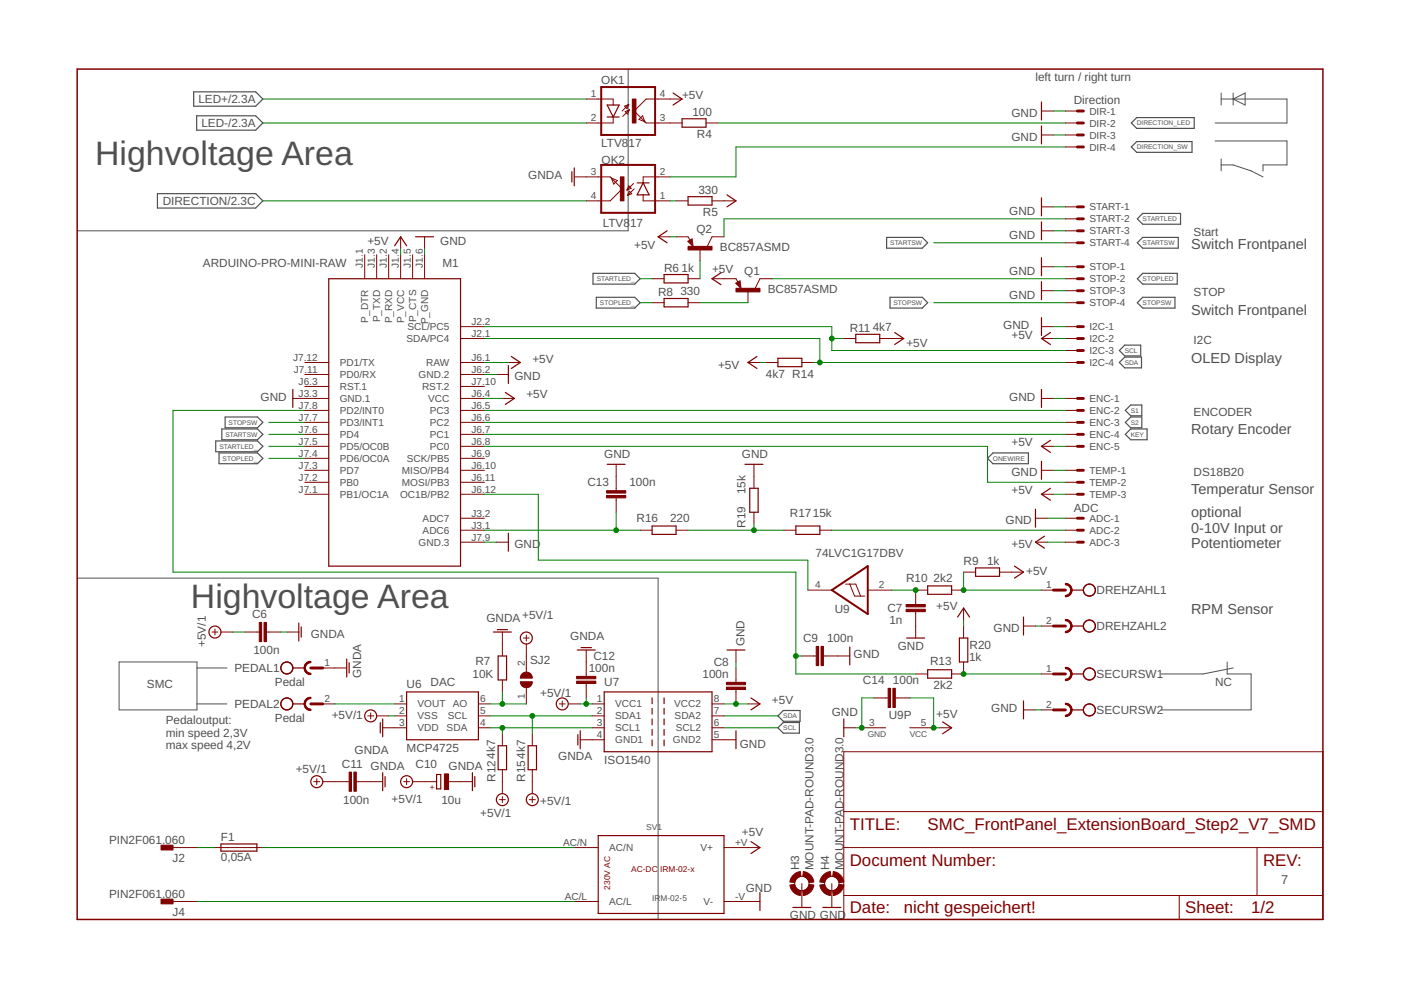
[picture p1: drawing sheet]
<svg xmlns="http://www.w3.org/2000/svg" width="297mm" height="210mm" viewBox="0 0 297 210" stroke-linecap="round" stroke-linejoin="round" font-family="sans-serif">
<g fill="none" stroke="#505050" stroke-width=".21">
<path d="M133.2 14.6v34.3h-116.8M258.9 19.7v2.6M261.5 19.7v2.6M257.6 29.9h15.3v5.1h-5.1v1.2M258.9 21h14v5.1h-15.3M258.9 35h2.6l3.8 1.2 2.5 1.3M258.9 33.7v2.5M261.5 21l2.5-1.3v2.6zM16.4 122.6h123.1v72.3h-1.2M25.3 140.4h16.5v10.1h-16.5zM41.8 149.2h6.3M41.8 141.6h6.3"/>
<path d="M260.2 140.4v2.5h5.1v7.6h-19.1M261.5 141.6l-6.4 1.3h-8.9"/>
</g>
<g fill="none" stroke="#505050" stroke-width=".25">
<path d="M41.1 19.5h13.1l1.5 1.5-1.5 1.5h-13.1zM41.7 24.6h12.5l1.5 1.5-1.5 1.5h-12.5zM239.9 26.1l1.1-1.2h12.2v2.3h-12.2zM239.9 31.2l1.1-1.2h11.7v2.3h-11.7zM33.4 41.1h20.8l1.5 1.5-1.5 1.5h-20.8zM125.7 58h8.9l1.1 1.1-1.1 1.1h-8.9zM188 50.3h7.5l1.2 1.2-1.2 1.1h-7.5zM241.1 46.4l1.2-1.1h8v2.2h-8zM241.1 51.5l1.2-1.2h7.5v2.3h-7.5zM241.1 59.1l1.2-1.1h7.3v2.2h-7.3zM126.4 63h8.2l1.1 1.2-1.1 1.1h-8.2zM188.7 63h6.8l1.2 1.2-1.2 1.1h-6.8z"/>
<path d="M237.3 74.3l1.2-1.1h3.4v2.3h-3.4zM237.3 76.9l1.2-1.2h3.5v2.3h-3.5zM241.1 64.2l1.2-1.2h6.8v2.3h-6.8zM45.7 93.5h8.9l1.1 1.1-1.1 1.2h-8.9zM46.4 96h8.2l1.1 1.2-1.1 1.1h-8.2zM47 91h7.6l1.1 1.1-1.1 1.1h-7.6zM47.7 88.4h6.9l1.1 1.2-1.1 1.1h-6.9zM209.4 97.2l1.1-1.2h7.5v2.3h-7.5zM238.6 89.6l1.1-1.2h2.4v2.3h-2.4zM238.6 87l1.1-1.1h2.4v2.3h-2.4zM238.6 92.1l1.1-1.1h3.5v2.2h-3.5zM164.9 154.3l1.2-1.1h3.4v2.2h-3.4z"/>
<path d="M164.9 151.8l1.2-1.2h3.5v2.3h-3.5z"/>
</g>
<path d="M16.4 14.6h264.1v180.3h-264.1z" fill="none" stroke="#800000" stroke-width=".32"/>
<g fill="none" stroke="#800000" stroke-width=".21">
<path d="M121.8 37.5h7.6l2.5 2.5-2.5 2.6h-5.1M124.3 21h5.7v1.3M129.6 37.8l1.3 .5-.8 .7zM130 24.8v1.3h-5.7M132.4 22.5l.9-.4-.4 .9zM132.5 23.7l.9-.4-.3 .9zM133.3 22.1l-1.4 1.4M133.3 39.4l.5 .5-.9 .4zM133.4 23.3l-1.4 1.4M134.3 38.9l-1.4 1.4M135.5 25.3l.7-.7 .5 1.2zM142.1 37.5h-5.7v1.3"/>
<path d="M144.6 21h-7.6l-2.5 2.5 2.5 2.6h7.6M149.7 26.1h2.5M220.8 23.5h2.6M220.8 28.6h2.6M225.9 26.1h2.5M225.9 23.5h2.5M225.9 28.6h2.5M225.9 31.2h2.5M77.3 54v5.1M79.9 54v5.1M82.4 54v5.1M84.9 50.2v2.5"/>
<path d="M84.9 54v5.1M87.5 54v5.1M90 50.2v2.5M90 54v5.1M133.4 40.6l.5 .5-.8 .3zM134.5 40l-1.4 1.4M136.4 41.3v1.3h5.7M138.3 59.1h2.5M139.5 50.2h2.6M143.3 42.6h2.6M143.3 50.2h2.6l.4 .7M145.8 51.2l.9-.5 .2 1.5z"/>
<path d="M145.9 59.1h2.5M148.4 52.7v2.6M151 42.6h5M151 59.1h5l.5 .7M153.5 50.2h-2.5l-1.1 2M163.7 59.1h-2.6l-1 2M220.8 43.9h2.6M220.8 48.9h2.6M220.8 56.6h2.6M225.9 43.9h2.5M225.9 59.1h2.5M225.9 48.9h2.5"/>
<path d="M225.9 46.4h2.5M225.9 51.5h2.5M225.9 56.6h2.5M64.6 76.9h5.1M64.6 79.4h5.1M97.6 76.9h5.1M97.6 71.8h5.1M97.6 69.3h5.1M97.6 79.4h5.1M105.2 79.4h2.6M107.8 76.9h2.5M138.3 64.2h2.5"/>
<path d="M145.9 64.2h2.5M156 60l.9-.5 .2 1.6zM158.6 76.9h2.5M158.6 61.6v2.6M162.4 76.9h2.5M170 76.9h2.6M178.9 71.8h2.5M186.5 71.8h5.1M220.8 71.8h2.6M220.8 69.3h2.6M220.8 61.6h2.6M225.9 76.9h2.5"/>
<path d="M225.9 71.8h2.5M225.9 69.3h2.5M225.9 64.2h2.5M225.9 74.3h2.5M225.9 61.6h2.5M62.1 84.5h7.6M64.6 87h5.1M64.6 89.6h5.1M64.6 92.1h5.1M64.6 94.6h5.1M64.6 99.7h5.1M64.6 81.9h5.1"/>
<path d="M64.6 97.2h5.1M97.6 84.5h5.1M97.6 87h5.1M97.6 89.6h5.1M97.6 92.1h5.1M97.6 94.6h5.1M97.6 99.7h5.1M97.6 81.9h5.1M97.6 97.2h5.1M106.5 84.5h2.6M130.6 98.4v5.6M159.9 98.4v5.1"/>
<path d="M220.8 84.5h2.6M220.8 94.6h2.6M220.8 99.7h2.6M225.9 84.5h2.5M225.9 87h2.5M225.9 89.6h2.5M225.9 92.1h2.5M225.9 94.6h2.5M225.9 99.7h2.5M64.6 102.3h5.1M64.6 104.8h5.1M97.6 102.3h5.1"/>
<path d="M97.6 104.8h5.1M97.6 109.9h5.1M97.6 112.4h5.1M97.6 115h5.1M105.2 115h2.6M130.6 105.6v3M135.7 112.4h2.6M143.3 112.4h2.6M159.9 108.6v2.5M166.2 112.4h2.5M173.8 112.4h2.6M219.5 109.9h2.6"/>
<path d="M219.5 115h2.6M220.8 104.8h2.6M225.9 102.3h2.5M225.9 104.8h2.5M225.9 109.9h2.5M225.9 112.4h2.5M225.9 115h2.5M44.9 134h1.3M45.6 133.4v1.2M46.8 134h2.6M51.9 134h3.1M56.5 134h3"/>
<path d="M60.8 134h2.6M106.5 134v5.1M111 135.3h1.2M111.6 134.6v1.3M111.6 136.5v6M124.3 137.8v5.6M156 137.8v2.6M170 139.1h3.1M171.3 125.1h5.1M174.6 139.1h5.6M179.3 123.8h2.1l1.1 2.6M180.2 123.8l1 2.6h2.1"/>
<path d="M184 125.1h5.1M194.1 129.7v5.6M196.7 125.1h-2.6v3.1M201.8 125.1h2.5M204.3 128.9v2.6M204.3 132.7v2.6M204.3 121.3h2.5M211.9 121.3h5.1M217 132.7h2.5M220.8 125.1h2.6M220.8 132.7h2.6M68.4 149.2h2.6"/>
<path d="M68.4 141.6h5.1M78 151.8h1.2M78.6 151.2v1.2M79.9 151.8h2.5M81.1 154.3h5.1M83.7 149.2h2.5M83.7 151.8h2.5M101.4 149.2h2.6M101.4 151.8h2.6M101.4 154.3h2.6M106.5 144.2v2.5M106.5 155.6v2.5"/>
<path d="M111.6 145.8v3.4M112.9 155.6v2.5M118.6 149.2h1.2M119.2 148.6v1.3M120.5 149.2h2.5M123 156.8h5.1M124.3 144.9v3.1M125.6 149.2h2.5M125.6 151.8h2.5M125.6 154.3h2.5M151 149.2h2.5M151 156.8h5"/>
<path d="M151 151.8h2.5M151 154.3h2.5M156 141.6v3.1M156 146.2v3M158.6 149.2h2.5M178.9 159.4h101.6v35.5h-101.6zM178.9 154.3h2.5M182.7 154.3h5.1M185.3 148h3M189.8 148h3.1M192.9 154.3h5.1M194.1 142.9h2.6"/>
<path d="M199.2 154.3h2.6M204.3 140.4v2.5h-2.5M217 150.5h2.5M220.8 150.5h2.6M220.8 142.9h2.6M36.7 179.7h5.1M45.6 179.7h10.1M66.5 165.7h1.3M67.2 165.1v1.3M68.4 165.7h5.6M75.5 165.7h5.6M85.6 165.7h1.2"/>
<path d="M86.2 165.1v1.3M87.5 165.7h5.1M95.1 165.7h5.1M105.9 169.5h1.2M106.5 163.2v5.1M106.5 168.9v1.3M112.2 169.5h1.3M112.9 163.2v5.1M112.9 168.9v1.3M121.8 179.7h5M153.5 179.7h7.6M178.9 179.7h101.6"/>
<path d="M178.9 172.1h101.6M266.5 179.7v10.2M36.7 191.1h5.1M121.8 191.1h5M153.5 191.1h7.6M170 187.3v5.1M176.4 187.3v5.1M178.9 189.9h101.6M250 189.9v5"/>
<circle cx="170" cy="187.3" r="1.52"/>
<circle cx="176.4" cy="187.3" r="1.52"/>
</g>
<g fill="none" stroke="#800000" stroke-width=".25">
<path d="M142.7 19.7l1.9 1.3-1.9 1.3M121.2 36.4v2.2M121.8 35.6v3.8M128.7 22.3h2.6l-1.3 2.5zM128.7 24.8h2.6M135.1 38.8h2.5M136.4 38.8l1.2 2.5h-2.5zM144.6 25.2h5.1v1.8h-5.1zM220.8 21.6v3.8M220.8 26.7v3.8M69.7 59.1h27.9v60.9h-27.9zM83.7 52.1l1.2-1.9 1.3 1.9"/>
<path d="M88.1 50.2h3.8M140.8 58.2h5.1v1.8h-5.1zM141.4 48.9l-1.9 1.3 1.9 1.3M145.9 41.7h5.1v1.8h-5.1zM146.6 50.8l-.6 .4 .8 .8-.2-1-.3 .2 .2 .4v-.4M152.9 57.8l-1.9 1.3 1.9 1.3M154.1 41.3l1.9 1.3-1.9 1.3M156.8 59.7l-.6 .4 .7 .8-.1-1-.4 .2 .3 .4v-.4M220.8 42v3.8M220.8 47v3.8M220.8 54.7v3.8M220.8 59.7v3.8"/>
<path d="M107.8 77.5v3.8M108.4 75.6l1.9 1.3-1.9 1.2M140.8 63.3h5.1v1.8h-5.1zM160.5 75.6l-1.9 1.3 1.9 1.2M164.9 76h5.1v1.7h-5.1zM181.4 70.9h5.1v1.8h-5.1zM189.7 70.5l1.9 1.3-1.9 1.2M220.8 67.4v3.7M222.7 70.5l-1.9 1.3 1.9 1.2M62.1 82.6v3.8M107.1 83.2l2 1.3-2 1.2M128.7 98.4h3.8"/>
<path d="M157.9 98.4h3.9M220.8 82.6v3.8M220.8 97.8v3.8M222.7 93.4l-1.9 1.2 1.9 1.3M107.8 113.1v3.8M138.3 111.5h5v1.8h-5zM159 103.5h1.7v5.1h-1.7zM168.7 111.5h5.1v1.8h-5.1zM219.5 108v3.8M221.4 113.7l-1.9 1.3 1.9 1.2M222.7 103.5l-1.9 1.3 1.9 1.3M63.4 132.1v3.8"/>
<path d="M63.9 132.9v2.2M73.5 139.7v3.8M104.6 134h3.8M105.4 133.5h2.2M105.6 139.1h1.8v5.1h-1.8zM122.4 137.8h3.8M123.2 137.3h2.2M154.1 137.8h3.8M180.2 137.2v3.8M192.2 135.3h3.8M196.7 124.2h5.1v1.8h-5.1zM203 130.8l1.3-1.9 1.3 1.9"/>
<path d="M203.4 135.3h1.8v5.1h-1.8zM206.8 120.4h5.1v1.8h-5.1zM215.1 120l1.9 1.3-1.9 1.3M217 130.8v3.8M227.2 125.1h2.5M227.2 132.7h2.5M62.1 141.6h2.5M62.1 149.2h2.5M74 140.5v2.2M80.6 153.2v2.2M81.1 152.4v3.8M86.2 146.7h15.2v10.1h-15.2z"/>
<path d="M105.6 158.1h1.8v5.1h-1.8zM112 158.1h1.7v5.1h-1.7zM122.5 155.8v2.1M123 154.9v3.8M128.1 146.7h22.9v12.7h-22.9zM138.3 148v1.2M138.3 150.2v1.2M138.3 152.4v1.3M138.3 154.7v1.2M138.3 156.9v1.2M140.8 148v1.2M140.8 150.2v1.2"/>
<path d="M140.8 152.4v1.3M140.8 154.7v1.2M140.8 156.9v1.2M156 154.9v3.8M159.2 148l1.9 1.2-1.9 1.3M178.9 152.4v3.8M196.7 142h5.1v1.8h-5.1zM199.9 153.1l1.9 1.2-1.9 1.3M217 148.6v3.8M227.2 142.9h2.5M227.2 150.5h2.5M46.8 178.9h7.7v1.6h-7.7z"/>
<path d="M81.1 163.8v3.8M81.6 164.7v2.1M92.6 164.2h.9v3.1h-.9zM100.2 163.8v3.8M100.7 164.7v2.1M126.8 177.2h26.7v16.5h-26.7zM159.2 178.4l1.9 1.3-1.9 1.3M161.1 189.2v3.8M168.1 192.4h3.8M174.5 192.4h3.8"/>
<circle cx="45.6" cy="134" r="1.27"/>
<circle cx="111.6" cy="135.3" r="1.27"/>
<circle cx="231" cy="125.1" r="1.27"/>
<circle cx="231" cy="132.7" r="1.27"/>
<circle cx="60.8" cy="141.6" r="1.27"/>
<circle cx="60.8" cy="149.2" r="1.27"/>
<circle cx="78.6" cy="151.8" r="1.27"/>
<circle cx="119.2" cy="149.2" r="1.27"/>
<circle cx="231" cy="150.5" r="1.27"/>
<circle cx="231" cy="142.9" r="1.27"/>
<circle cx="67.2" cy="165.7" r="1.27"/>
<circle cx="86.2" cy="165.7" r="1.27"/>
<circle cx="106.5" cy="169.5" r="1.27"/>
<circle cx="112.9" cy="169.5" r="1.27"/>
</g>
<g fill="#800000" stroke="#800000" stroke-width=".21">
<path d="M34.1 179.2h2.6v1h-2.6z"/>
<path d="M34.1 190.6h2.6v1h-2.6z"/>
<path d="M134.1 21h.7v5.1h-.7z"/>
<path d="M131.5 37.5h.8v5.1h-.8z"/>
<path d="M174.1 137.1h.5v4h-.5z"/>
<path d="M173.1 137.1h.5v4h-.5z"/>
<path d="M55 132h.5v4h-.5z"/>
<path d="M56 132h.5v4h-.5z"/>
<path d="M154 144.7h4.1v.5h-4.1z"/>
<path d="M154 145.7h4.1v.5h-4.1z"/>
<path d="M74 163.7h.5v4.1h-.5z"/>
<path d="M75 163.7h.5v4.1h-.5z"/>
<path d="M94.2 164.1h.9v3.3h-.9z"/>
<path d="M122.3 143.4h4v.5h-4z"/>
<path d="M122.3 144.4h4v.5h-4z"/>
<path d="M156 61.1h5.1v.8h-5.1z"/>
<path d="M192.1 128.2h4.1v.5h-4.1z"/>
<path d="M192.1 129.2h4.1v.5h-4.1z"/>
<path d="M128.6 104h4.1v.5h-4.1z"/>
<path d="M128.6 105.1h4.1v.5h-4.1z"/>
<path d="M188.3 145.9h.5v4.1h-.5z"/>
<path d="M189.3 145.9h.5v4.1h-.5z"/>
<path d="M145.9 52.2h5.1v.8h-5.1z"/>
</g>
<path d="M127.5 18.5h11.4v10.1h-11.4zM127.5 35h11.4v10.1h-11.4zM176.4 125.1l7.6-5.1v10.2z" fill="none" stroke="#800000" stroke-width=".42"/>
<g fill="#800000" stroke="#800000" stroke-width=".21">
<path d="M225.9 141.5a1.37 1.37 0 0 1 1.4 1.4h-.3l-.1-.5-.3-.4-.7-.2z" fill-rule="evenodd"/>
<path d="M225.9 144l.7-.2 .4-.9h.3a1.37 1.37 0 0 1-1.4 1.4z" fill-rule="evenodd"/>
<path d="M225.9 141.5a1.4 1.4 0 0 1 1.4 1.4 1.4 1.4 0 0 1-1.4 1.4v-.3a1.14 1.14 0 0 0 1.1-1.1 1.14 1.14 0 0 0-1.1-1.1z" fill-rule="evenodd"/>
<path d="M225.9 149.1a1.37 1.37 0 0 1 1.4 1.4h-.3l-.1-.5-.3-.4-.7-.2z" fill-rule="evenodd"/>
<path d="M225.9 151.7l.7-.3 .4-.9h.3a1.41 1.41 0 0 1-1.4 1.4z" fill-rule="evenodd"/>
<path d="M225.9 149.1a1.4 1.4 0 0 1 1.4 1.4 1.4 1.4 0 0 1-1.4 1.4v-.2a1.14 1.14 0 0 0 1.1-1.2 1.14 1.14 0 0 0-1.1-1.1z" fill-rule="evenodd"/>
<path d="M64.5 141.6h.2l.3 .7 .4 .3 .5 .2v.2a1.37 1.37 0 0 1-1.4-1.4z" fill-rule="evenodd"/>
<path d="M64.9 140.6l.5-.3 .5-.1v.3l-.7 .2-.3 .4-.2 .5h-.2l.1-.4z" fill-rule="evenodd"/>
<path d="M64.9 140.6l.8-.4h.2v.3a1.14 1.14 0 0 0-1.2 1.1 1.14 1.14 0 0 0 1.2 1.2v.2a1.39 1.39 0 0 1-1.3-.8 1.39 1.39 0 0 1 .3-1.6z" fill-rule="evenodd"/>
<path d="M64.5 149.2h.2l.3 .7 .4 .4 .5 .1v.2a1.37 1.37 0 0 1-1.4-1.4z" fill-rule="evenodd"/>
<path d="M64.9 148.3l.5-.4 .5-.1v.3l-.7 .2-.3 .4-.2 .5h-.2l.1-.4z" fill-rule="evenodd"/>
<path d="M64.9 148.3l.8-.5h.2v.3a1.14 1.14 0 0 0-1.2 1.1 1.14 1.14 0 0 0 1.2 1.2v.2a1.39 1.39 0 0 1-1.3-.8 1.39 1.39 0 0 1 .3-1.5z" fill-rule="evenodd"/>
<path d="M110.7 142.8a1.27 1.27 0 0 1 1.4-.2 1.27 1.27 0 0 1 .8 1.2h-2.6l.1-.5z" fill-rule="evenodd"/>
<path d="M110.3 144.5h2.6a1.27 1.27 0 0 1-1.3 1.3 1.27 1.27 0 0 1-1.3-1.3z" fill-rule="evenodd"/>
<path d="M225.9 123.7a1.37 1.37 0 0 1 1.4 1.4h-.3l-.1-.5-.3-.4-.7-.2z" fill-rule="evenodd"/>
<path d="M225.9 126.3l.7-.3 .4-.9h.3a1.37 1.37 0 0 1-1.4 1.4z" fill-rule="evenodd"/>
<path d="M225.9 123.7a1.4 1.4 0 0 1 1.4 1.4 1.4 1.4 0 0 1-1.4 1.4v-.2a1.14 1.14 0 0 0 1.1-1.2 1.14 1.14 0 0 0-1.1-1.1z" fill-rule="evenodd"/>
<path d="M225.9 131.3a1.37 1.37 0 0 1 1.4 1.4h-.3l-.1-.5-.3-.4-.7-.2z" fill-rule="evenodd"/>
<path d="M225.9 133.9l.7-.3 .4-.9h.3a1.37 1.37 0 0 1-1.4 1.4z" fill-rule="evenodd"/>
<path d="M225.9 131.3a1.4 1.4 0 0 1 1.4 1.4 1.4 1.4 0 0 1-1.4 1.4v-.2a1.14 1.14 0 0 0 1.1-1.2 1.14 1.14 0 0 0-1.1-1.1z" fill-rule="evenodd"/>
<path d="M174.4 185.7l.6-.6 1-.3 .2 1-.9 .4-.5 .9-1-.1 .2-.6z" fill-rule="evenodd"/>
<path d="M173.8 187.6l1-.1 .3 .7a1.4 1.4 0 0 0 1.1 .6l-.2 1.1a2.52 2.52 0 0 1-2.2-2.3z" fill-rule="evenodd"/>
<path d="M176.6 188.8a1.51 1.51 0 0 0 1.3-1.3l1 .1a2.59 2.59 0 0 1-2.2 2.3z" fill-rule="evenodd"/>
<path d="M176.7 184.8a2.59 2.59 0 0 1 2.2 2.2l-1 .1-.5-.9-.8-.4z" fill-rule="evenodd"/>
<path d="M168.1 185.7l.6-.6 1-.3 .1 1-.9 .4-.4 .9-1-.1 .1-.6z" fill-rule="evenodd"/>
<path d="M167.5 187.6l1-.1 .2 .7a1.4 1.4 0 0 0 1.1 .6l-.1 1.1a2.52 2.52 0 0 1-2.2-2.3z" fill-rule="evenodd"/>
<path d="M170.2 188.8l.9-.4 .4-.9 1.1 .1a2.52 2.52 0 0 1-2.3 2.3z" fill-rule="evenodd"/>
<path d="M170.3 184.8a2.59 2.59 0 0 1 2.3 2.2l-1.1 .1a1.51 1.51 0 0 0-1.3-1.3z" fill-rule="evenodd"/>
</g>
<g fill="none" stroke="#800000" stroke-width=".61">
<path d="M228.4 23.5h1.3M228.4 26.1h1.3M228.4 28.6h1.3M228.4 31.2h1.3M228.4 43.9h1.3M228.4 46.4h1.3M228.4 48.9h1.3M228.4 51.5h1.3M228.4 56.6h1.3M228.4 59.1h1.3M228.4 69.3h1.3M228.4 71.8h1.3"/>
<path d="M228.4 74.3h1.3M228.4 76.9h1.3M228.4 61.6h1.3M228.4 64.2h1.3M228.4 84.5h1.3M228.4 87h1.3M228.4 89.6h1.3M228.4 92.1h1.3M228.4 94.6h1.3M228.4 99.7h1.3M228.4 102.3h1.3M228.4 104.8h1.3"/>
<path d="M228.4 109.9h1.3M228.4 112.4h1.3M228.4 115h1.3M223.4 125.1h2.5M223.4 132.7h2.5M65.9 141.6h2.5M65.9 149.2h2.5M223.4 142.9h2.5M223.4 150.5h2.5"/>
</g>
<g fill="none" stroke="#008000" stroke-width=".21">
<path d="M55.7 26.1h68.6M55.7 21h68.6M152.2 26.1h73.7M223.4 23.5h2.5M223.4 28.6h2.5M225.9 31.2h-69.9v6.3h-13.9M55.7 42.6h68.6M84.9 52.7v1.3M90 52.7v1.3M135.7 59.1h2.6M142.1 50.2h1.2M142.1 42.6h1.2"/>
<path d="M148.4 55.3v3.8M163.7 59.1h62.2M198 51.5h27.9M223.4 43.9h2.5M223.4 48.9h2.5M223.4 56.6h2.5M225.9 46.4h-72.4v3.8M102.7 69.3h73.7v5h49.5M102.7 79.4h2.5M102.7 76.9h5.1M102.7 71.8h71.1v5.1M135.7 64.2h2.6"/>
<path d="M148.4 64.2h10.2M161.1 76.9h1.3M172.6 76.9h53.3M176.4 71.8h2.5M198 64.2h27.9M223.4 69.3h2.5M223.4 61.6h2.5M223.4 71.8h2.5M57 94.6h7.6M57 89.6h7.6M57 92.1h7.6M57 97.2h7.6"/>
<path d="M64.6 87h-27.9v34.3h132v21.6h25.4M102.7 84.5h3.8M102.7 94.6h106.7v7.7h16.5M102.7 89.6h123.2M102.7 87h123.2M102.7 92.1h123.2M223.4 84.5h2.5M223.4 99.7h2.5M223.4 94.6h2.5M102.7 115h2.5M102.7 104.8h11.4v14h57.2v6.3M102.7 112.4h33"/>
<path d="M130.6 108.6v3.8M145.9 112.4h20.3M159.9 111.1v1.3M176.4 112.4h49.5M222.1 115h3.8M222.1 109.9h3.8M223.4 104.8h2.5M49.4 134h2.5M59.5 134h1.3M168.7 139.1h1.3M189.1 125.1h5M204.3 121.3v3.8h16.5"/>
<path d="M204.3 131.5v1.2M219.5 132.7h1.3M71 149.2h12.7M82.4 151.8h1.3M104 154.3h21.6M104 149.2h7.6M104 151.8h21.6M106.5 146.7v2.5M106.5 154.3v1.3M112.9 151.8v3.8M123 149.2h2.6M124.3 148v1.2"/>
<path d="M153.5 154.3h11.4M153.5 149.2h5.1M153.5 151.8h11.4M156 140.4v1.2M185.3 148h-2.6v6.3h-1.3M192.9 148h5.1v6.3h1.2M204.3 142.9h16.5M219.5 150.5h1.3M41.8 179.7h3.8M55.7 179.7h66.1M41.8 191.1h80"/>
</g>
<g fill="#008000" stroke="#008000" stroke-width=".21">
<circle cx="182.7" cy="154.3" r=".51"/>
<circle cx="156" cy="149.2" r=".51"/>
<circle cx="198" cy="154.3" r=".51"/>
<circle cx="176.4" cy="71.8" r=".51"/>
<circle cx="173.8" cy="76.9" r=".51"/>
<circle cx="124.3" cy="149.2" r=".51"/>
<circle cx="106.5" cy="154.3" r=".51"/>
<circle cx="112.9" cy="151.8" r=".51"/>
<circle cx="106.5" cy="149.2" r=".51"/>
<circle cx="168.7" cy="139.1" r=".51"/>
<circle cx="194.1" cy="125.1" r=".51"/>
<circle cx="204.3" cy="125.1" r=".51"/>
<circle cx="204.3" cy="142.9" r=".51"/>
<circle cx="159.9" cy="112.4" r=".51"/>
<circle cx="130.6" cy="112.4" r=".51"/>
</g>
<g font-size="7.2" fill="#505050">
<text x="20.2" y="35">Highvoltage Area</text>
<text x="40.5" y="128.9">Highvoltage Area</text>
</g>
<g font-size="3.6" fill="#800000">
<text x="180.2" y="175.9">TITLE:</text>
<text x="196.7" y="175.9">SMC_FrontPanel_ExtensionBoard_Step2_V7_SMD</text>
<text x="180.2" y="183.5">Document Number:</text>
<text x="267.8" y="183.5">REV:</text>
<text x="180.2" y="193.7">Date:</text>
<text x="191.6" y="193.7">nicht gespeichert!</text>
<text x="251.3" y="193.7">Sheet:</text>
<text x="265.3" y="193.7">1/2</text>
</g>
<g font-size="3.1" fill="#505050">
<text x="252.6" y="52.7">Switch Frontpanel</text>
<text x="252.6" y="66.7">Switch Frontpanel</text>
<text x="252.6" y="76.9">OLED Display</text>
<text x="252.6" y="92.1">Rotary Encoder</text>
<text x="252.6" y="104.8">Temperatur Sensor</text>
<text x="252.6" y="109.7">optional</text>
<text x="252.6" y="112.9">0-10V Input or</text>
<text x="252.6" y="116.2">Potentiometer</text>
<text x="252.6" y="130.2">RPM Sensor</text>
</g>
<text font-size="2.7" fill="#505050" x="271.6" y="187.3">7</text>
<g font-size="2.5" fill="#505050">
<text x="127.5" y="17.8">OK1</text>
<text x="219.5" y="17.2">left turn / right turn</text>
<text x="42.1" y="21.9">LED+/2.3A</text>
<text x="144.6" y="21">+5V</text>
<text x="227.7" y="22.1">Direction</text>
<text x="42.7" y="27">LED-/2.3A</text>
<text x="146.8" y="24.6">100</text>
<text x="147.8" y="29.4">R4</text>
<text x="214.5" y="24.8">GND</text>
<text x="214.5" y="29.9">GND</text>
<text x="127.5" y="31.2">LTV8</text>
<text x="127.6" y="34.8">OK2</text>
<text x="133.3" y="31.2">17</text>
<text x="112" y="38">GNDA</text>
<text x="148.1" y="41.1">330</text>
<text x="34.5" y="43.5">DIRECTION/2.3C</text>
<text x="149" y="45.9">R5</text>
<text x="214" y="45.6">GND</text>
<text x="77.9" y="52">+5V</text>
<text x="93.4" y="52">GND</text>
<text x="127.8" y="48.2">LTV8</text>
<text x="133.6" y="48.2">17</text>
<text x="134.5" y="52.7">+5V</text>
<text x="147.6" y="49.4">Q2</text>
<text x="152.6" y="53.2">BC857ASMD</text>
<text x="214" y="50.7">GND</text>
<text x="253.1" y="50.1">Start</text>
<text x="43" y="56.6">ARDUINO-PRO-MINI-RAW</text>
<text x="93.8" y="56.6">M1</text>
<text x="140.8" y="57.6">R6</text>
<text x="144.5" y="57.6">1k</text>
<text x="151" y="57.8">+5V</text>
<text x="157.8" y="58.3">Q1</text>
<text x="214" y="58.3">GND</text>
<text x="139.5" y="62.7">R8</text>
<text x="144.3" y="62.6">330</text>
<text x="162.8" y="62.1">BC857ASMD</text>
<text x="214" y="63.4">GND</text>
<text x="253.1" y="62.8">STOP</text>
<text x="180.2" y="70.3">R11</text>
<text x="185" y="70.3">4k7</text>
<text x="212.7" y="69.8">GND</text>
<text x="214.5" y="71.8">+5V</text>
<text x="112.9" y="76.9">+5V</text>
<text x="192.2" y="73.6">+5V</text>
<text x="253.1" y="72.9">I2C</text>
<text x="109.1" y="80.7">GND</text>
<text x="152.2" y="78.1">+5V</text>
<text x="162.4" y="80.2">4k7 R14</text>
<text x="55.3" y="85">GND</text>
<text x="111.6" y="84.5">+5V</text>
<text x="214" y="85">GND</text>
<text x="253.1" y="88.2">ENCODER</text>
<text x="214.5" y="94.6">+5V</text>
<text x="128.1" y="97.2">GND</text>
<text x="157.3" y="97.2">GND</text>
<text x="214.5" y="101">GND</text>
<text x="253.1" y="100.9">DS18B20</text>
<text x="124.6" y="103.1">C13</text>
<text x="133.4" y="103.1">100n</text>
<text x="158.1" y="104.8" transform="rotate(-90 158.1 104.8)">15k</text>
<text x="214.5" y="104.8">+5V</text>
<text x="135" y="110.6">R16</text>
<text x="142.1" y="110.6">220</text>
<text x="158.1" y="111.9" transform="rotate(-90 158.1 111.9)">R19</text>
<text x="167.5" y="109.6">R1715k</text>
<text x="213.2" y="111.1">GND</text>
<text x="227.7" y="108.5">ADC</text>
<text x="109.1" y="116.2">GND</text>
<text x="172.9" y="118">74LVC1G17DBV</text>
<text x="204.3" y="119.8">R9</text>
<text x="209.3" y="119.8">1k</text>
<text x="214.5" y="116.2">+5V</text>
<text x="192.1" y="123.3">R10</text>
<text x="197.9" y="123.3">2k2</text>
<text x="217.6" y="121.8">+5V</text>
<text x="53.4" y="131.1">C6</text>
<text x="103.1" y="132">GNDA</text>
<text x="110.7" y="131.3">+5V/1</text>
<text x="177" y="130.1">U9</text>
<text x="188.1" y="129.8">C7</text>
<text x="198.5" y="129.4">+5V</text>
<text x="232.5" y="126">DREHZAHL1</text>
<text x="43.7" y="137.2" transform="rotate(-90 43.7 137.2)">+5V/1</text>
<text x="65.9" y="135.3">GNDA</text>
<text x="120.9" y="135.8">GNDA</text>
<text x="157.8" y="137" transform="rotate(-90 157.8 137)">GND</text>
<text x="170.3" y="136.2">C9</text>
<text x="175.3" y="136.2">100n</text>
<text x="188.6" y="132.4">1n</text>
<text x="190.3" y="137.8">GND</text>
<text x="205.6" y="137.6">R20</text>
<text x="210.6" y="134">GND</text>
<text x="232.5" y="133.6">DREHZAHL2</text>
<text x="49.7" y="142.5">PEDAL1</text>
<text x="53.7" y="138.7">100n</text>
<text x="76.6" y="143.8" transform="rotate(-90 76.6 143.8)">GNDA</text>
<text x="100.2" y="143.7">10K</text>
<text x="100.8" y="141.1">R7</text>
<text x="112.4" y="140.9">SJ2</text>
<text x="124.8" y="142.5">100n</text>
<text x="125.8" y="140">C12</text>
<text x="149" y="143.8">100n</text>
<text x="151.3" y="141.2">C8</text>
<text x="181" y="139.6">GND</text>
<text x="197.2" y="141.1">R13</text>
<text x="205.5" y="140.1">1k</text>
<text x="232.5" y="143.8">SECURSW1</text>
<text x="31.1" y="145.9">SMC</text>
<text x="58.3" y="145.4">Pedal</text>
<text x="86.2" y="145.9">U6</text>
<text x="91.3" y="145.4">DAC</text>
<text x="114.5" y="147.8">+5V/1</text>
<text x="128.1" y="145.4">U7</text>
<text x="163.7" y="149.2">+5V</text>
<text x="183" y="145">C14</text>
<text x="189.3" y="145">100n</text>
<text x="197.9" y="146.2">2k2</text>
<text x="257.6" y="145.4">NC</text>
<text x="35.1" y="153.6">Pedaloutput:</text>
<text x="49.7" y="150.1">PEDAL2</text>
<text x="58.3" y="153">Pedal</text>
<text x="70.3" y="152.4">+5V/1</text>
<text x="176.4" y="151.8">GND</text>
<text x="188.4" y="152.4">U9P</text>
<text x="198.5" y="152.3">+5V</text>
<text x="210.2" y="151">GND</text>
<text x="232.5" y="151.4">SECURSW2</text>
<text x="35.1" y="156.2">min speed 2,3V</text>
<text x="35.1" y="158.9">max speed 4,2V</text>
<text x="75.2" y="159.9">GNDA</text>
<text x="86.2" y="159.4">MCP4725</text>
<text x="118.4" y="161.2">GNDA</text>
<text x="128.1" y="161.9">ISO1540</text>
<text x="156.8" y="158.6">GND</text>
<text x="62.7" y="163.8">+5V/1</text>
<text x="72.5" y="162.8">C11 GNDA</text>
<text x="88.1" y="162.9">C10</text>
<text x="95.1" y="163.2">GNDA</text>
<text x="105" y="165.7" transform="rotate(-90 105 165.7)">R124k7</text>
<text x="111.4" y="165.7" transform="rotate(-90 111.4 165.7)">R154k7</text>
<text x="72.8" y="170.4">100n</text>
<text x="83" y="170.2">+5V/1</text>
<text x="93.6" y="170.5">10u</text>
<text x="101.8" y="173.2">+5V/1</text>
<text x="114.5" y="170.7">+5V/1</text>
<text x="23.1" y="178.9">PIN2F061.060</text>
<text x="46.8" y="178.3">F1</text>
<text x="157.3" y="177.2">+5V</text>
<text x="36.6" y="182.8">J2</text>
<text x="46.8" y="182.6">0,05A</text>
<text x="169.4" y="184.5" transform="rotate(-90 169.4 184.5)">H3</text>
<text x="172.5" y="184.5" transform="rotate(-90 172.5 184.5)">MOUNT-PAD-ROUND3.0</text>
<text x="175.8" y="184.5" transform="rotate(-90 175.8 184.5)">H4</text>
<text x="178.8" y="184.5" transform="rotate(-90 178.8 184.5)">MOUNT-PAD-ROUND3.0</text>
<text x="23.1" y="190.4">PIN2F061.060</text>
<text x="158.1" y="189.1">GND</text>
<text x="36.6" y="194.2">J4</text>
<text x="167.5" y="194.9">GND GND</text>
</g>
<g font-size="2.1" fill="#505050">
<text x="125.3" y="20.6">1</text>
<text x="139.9" y="20.6">4</text>
<text x="125.3" y="25.7">2</text>
<text x="139.9" y="25.7">3</text>
<text x="231" y="24.3">DIR-1</text>
<text x="231" y="26.8">DIR-2</text>
<text x="231" y="29.4">DIR-3</text>
<text x="231" y="31.9">DIR-4</text>
<text x="125.3" y="37.1">3</text>
<text x="139.9" y="37.1">2</text>
<text x="125.3" y="42.2">4</text>
<text x="139.9" y="42.2">1</text>
<text x="231" y="44.6">START-1</text>
<text x="231" y="47.2">START-2</text>
<text x="231" y="49.7">START-3</text>
<text x="231" y="52.2">START-4</text>
<text x="77" y="56.8" transform="rotate(-90 77 56.8)">J1.1</text>
<text x="79.5" y="56.8" transform="rotate(-90 79.5 56.8)">J1.3</text>
<text x="82" y="56.8" transform="rotate(-90 82 56.8)">J1.2</text>
<text x="84.6" y="56.8" transform="rotate(-90 84.6 56.8)">J1.4</text>
<text x="87.1" y="56.8" transform="rotate(-90 87.1 56.8)">J1.5</text>
<text x="89.7" y="56.8" transform="rotate(-90 89.7 56.8)">J1.6</text>
<text x="231" y="57.3">STOP-1</text>
<text x="231" y="59.9">STOP-2</text>
<text x="231" y="62.4">STOP-3</text>
<text x="231" y="64.9">STOP-4</text>
<text x="78.1" y="68.4" transform="rotate(-90 78.1 68.4)">P_DTR</text>
<text x="80.6" y="68.3" transform="rotate(-90 80.6 68.3)">P_TXD</text>
<text x="83.2" y="68.6" transform="rotate(-90 83.2 68.6)">P_RXD</text>
<text x="85.7" y="68.6" transform="rotate(-90 85.7 68.6)">P_VCC</text>
<text x="86.4" y="70">SCL/PC5</text>
<text x="88.2" y="68.3" transform="rotate(-90 88.2 68.3)">P_CTS</text>
<text x="90.8" y="68.8" transform="rotate(-90 90.8 68.8)">P_GND</text>
<text x="100" y="71.4">J2.1</text>
<text x="100" y="68.9">J2.2</text>
<text x="231" y="70">I2C-1</text>
<text x="62.1" y="76.5">J7.12</text>
<text x="72" y="77.6">PD1/TX</text>
<text x="86.2" y="72.5">SDA/PC4</text>
<text x="90.4" y="77.6">RAW</text>
<text x="100" y="76.5">J6.1</text>
<text x="231" y="72.5">I2C-2</text>
<text x="231" y="75.1">I2C-3</text>
<text x="231" y="77.6">I2C-4</text>
<text x="62.3" y="79">J7.11</text>
<text x="63.3" y="81.6">J6.3</text>
<text x="72" y="80.2">PD0/RX</text>
<text x="72" y="82.7">RST.1</text>
<text x="88.8" y="80.2">GND.2</text>
<text x="89.5" y="82.7">RST.2</text>
<text x="100" y="79">J6.2</text>
<text x="100" y="81.6">J7.10</text>
<text x="63.3" y="84.1">J3.3</text>
<text x="63.3" y="86.7">J7.8</text>
<text x="63.3" y="89.2">J7.7</text>
<text x="72" y="85.2">GND.1</text>
<text x="72" y="87.8">PD2/INT0</text>
<text x="90.8" y="85.2">VCC</text>
<text x="91.1" y="87.8">PC3</text>
<text x="100" y="84.1">J6.4</text>
<text x="100" y="86.7">J6.5</text>
<text x="100" y="89.2">J6.6</text>
<text x="231" y="85.2">ENC-1</text>
<text x="231" y="87.8">ENC-2</text>
<text x="63.3" y="91.7">J7.6</text>
<text x="63.3" y="94.3">J7.5</text>
<text x="72" y="90.3">PD3/INT1</text>
<text x="72" y="92.9">PD4</text>
<text x="72" y="95.4">PD5/OC0B</text>
<text x="91.1" y="90.3">PC2</text>
<text x="91.1" y="92.9">PC1</text>
<text x="91.1" y="95.4">PC0</text>
<text x="100" y="91.7">J6.7</text>
<text x="100" y="94.3">J6.8</text>
<text x="231" y="90.3">ENC-3</text>
<text x="231" y="92.9">ENC-4</text>
<text x="231" y="95.4">ENC-5</text>
<text x="63.3" y="96.8">J7.4</text>
<text x="63.3" y="99.4">J7.3</text>
<text x="63.3" y="101.9">J7.2</text>
<text x="72" y="97.9">PD6/OC0A</text>
<text x="72" y="100.5">PD7</text>
<text x="85.2" y="100.5">MISO/PB4</text>
<text x="86.3" y="97.9">SCK/PB5</text>
<text x="100" y="96.8">J6.9</text>
<text x="100" y="99.4">J6.10</text>
<text x="100" y="101.9">J6.11</text>
<text x="231" y="100.5">TEMP-1</text>
<text x="63.3" y="104.4">J7.1</text>
<text x="72" y="103">PB0</text>
<text x="72" y="105.6">PB1/OC1A</text>
<text x="84.8" y="105.6">OC1B/PB2</text>
<text x="85.2" y="103">MOSI/PB3</text>
<text x="100" y="104.4">J6.12</text>
<text x="231" y="103">TEMP-2</text>
<text x="231" y="105.6">TEMP-3</text>
<text x="89.6" y="110.6">ADC7</text>
<text x="89.6" y="113.2">ADC6</text>
<text x="100" y="109.5">J3.2</text>
<text x="100" y="112.1">J3.1</text>
<text x="231" y="110.6">ADC-1</text>
<text x="231" y="113.2">ADC-2</text>
<text x="88.8" y="115.7">GND.3</text>
<text x="100" y="114.6">J7.9</text>
<text x="231" y="115.7">ADC-3</text>
<text x="172.8" y="124.8">4</text>
<text x="186.3" y="124.8">2</text>
<text x="221.8" y="124.8">1</text>
<text x="221.8" y="132.4">2</text>
<text x="68.8" y="141.3">1</text>
<text x="111.2" y="141.3" transform="rotate(-90 111.2 141.3)">2</text>
<text x="221.8" y="142.5">1</text>
<text x="68.8" y="148.9">2</text>
<text x="84.7" y="148.9">1</text>
<text x="88.5" y="150">VOUT</text>
<text x="96" y="150">AO</text>
<text x="101.8" y="148.9">6</text>
<text x="111.2" y="148.2" transform="rotate(-90 111.2 148.2)">1</text>
<text x="126.6" y="148.9">1</text>
<text x="130.4" y="150">VCC1</text>
<text x="142.9" y="150">VCC2</text>
<text x="151.3" y="148.9">8</text>
<text x="84.7" y="151.4">2</text>
<text x="84.7" y="154">3</text>
<text x="88.5" y="152.5">VSS</text>
<text x="88.5" y="155.1">VDD</text>
<text x="94.7" y="155.1">SDA</text>
<text x="95" y="152.5">SCL</text>
<text x="101.8" y="151.4">5</text>
<text x="101.8" y="154">4</text>
<text x="126.6" y="151.4">2</text>
<text x="126.6" y="154">3</text>
<text x="130.4" y="152.5">SDA1</text>
<text x="130.4" y="155.1">SCL1</text>
<text x="143" y="152.5">SDA2</text>
<text x="143.3" y="155.1">SCL2</text>
<text x="151.3" y="151.4">7</text>
<text x="151.3" y="154">6</text>
<text x="184.3" y="154">3</text>
<text x="195.2" y="154">5</text>
<text x="221.8" y="150.2">2</text>
<text x="126.6" y="156.5">4</text>
<text x="130.4" y="157.6">GND1</text>
<text x="142.7" y="157.6">GND2</text>
<text x="151.3" y="156.5">5</text>
<text x="119.4" y="179.4">AC/N</text>
<text x="155.8" y="179.4">+V</text>
<text x="129.2" y="180.5">AC/N</text>
<text x="148.5" y="180.5">V+</text>
<text x="119.7" y="190.8">AC/L</text>
<text x="129.2" y="191.9">AC/L</text>
<text x="149.2" y="191.9">V-</text>
<text x="155.8" y="190.8">-V</text>
</g>
<g font-size="1.8" fill="#505050">
<text x="184" y="156.2">GND</text>
<text x="192.9" y="156.2">VCC</text>
<text x="137" y="175.9">SV1</text>
<text x="138.3" y="191.1">IR</text>
<text x="140" y="191.1">M-02-5</text>
</g>
<g font-size="1.8" fill="#800000">
<text x="91.1" y="167.6">+</text>
<text x="133.8" y="184.8">AC-DC</text>
<text x="139.9" y="184.8">IRM-02-x</text>
<text x="129.4" y="188.6" transform="rotate(-90 129.4 188.6)">230V AC</text>
</g>
<g font-size="1.4" fill="#505050">
<text x="241" y="26.6">DIRECTION_LED</text>
<text x="241" y="31.7">DIRECTION_SW</text>
<text x="242.3" y="46.9">STARTLED</text>
<text x="188.7" y="52">STARTSW</text>
<text x="242.3" y="52">STARTSW</text>
<text x="126.5" y="59.6">STARTLED_</text>
<text x="242.3" y="59.6">STOPLED</text>
<text x="127.2" y="64.7">STOPLED_</text>
<text x="189.4" y="64.7">STOPSW</text>
<text x="242.3" y="64.7">STOPSW</text>
<text x="238.5" y="74.8">SCL</text>
<text x="238.5" y="77.4">SDA</text>
<text x="239.7" y="87.5">S1</text>
<text x="46.5" y="95.1">STARTLED_</text>
<text x="47.8" y="92.6">STARTSW</text>
<text x="48.5" y="90.1">STOPSW</text>
<text x="239.7" y="90.1">S2</text>
<text x="239.7" y="92.6">KEY</text>
<text x="47.2" y="97.7">STOPLED_</text>
<text x="210.5" y="97.7">ONEWIRE</text>
<text x="166.1" y="154.8">SCL</text>
<text x="166.1" y="152.3">SDA</text>
</g>
</svg>
